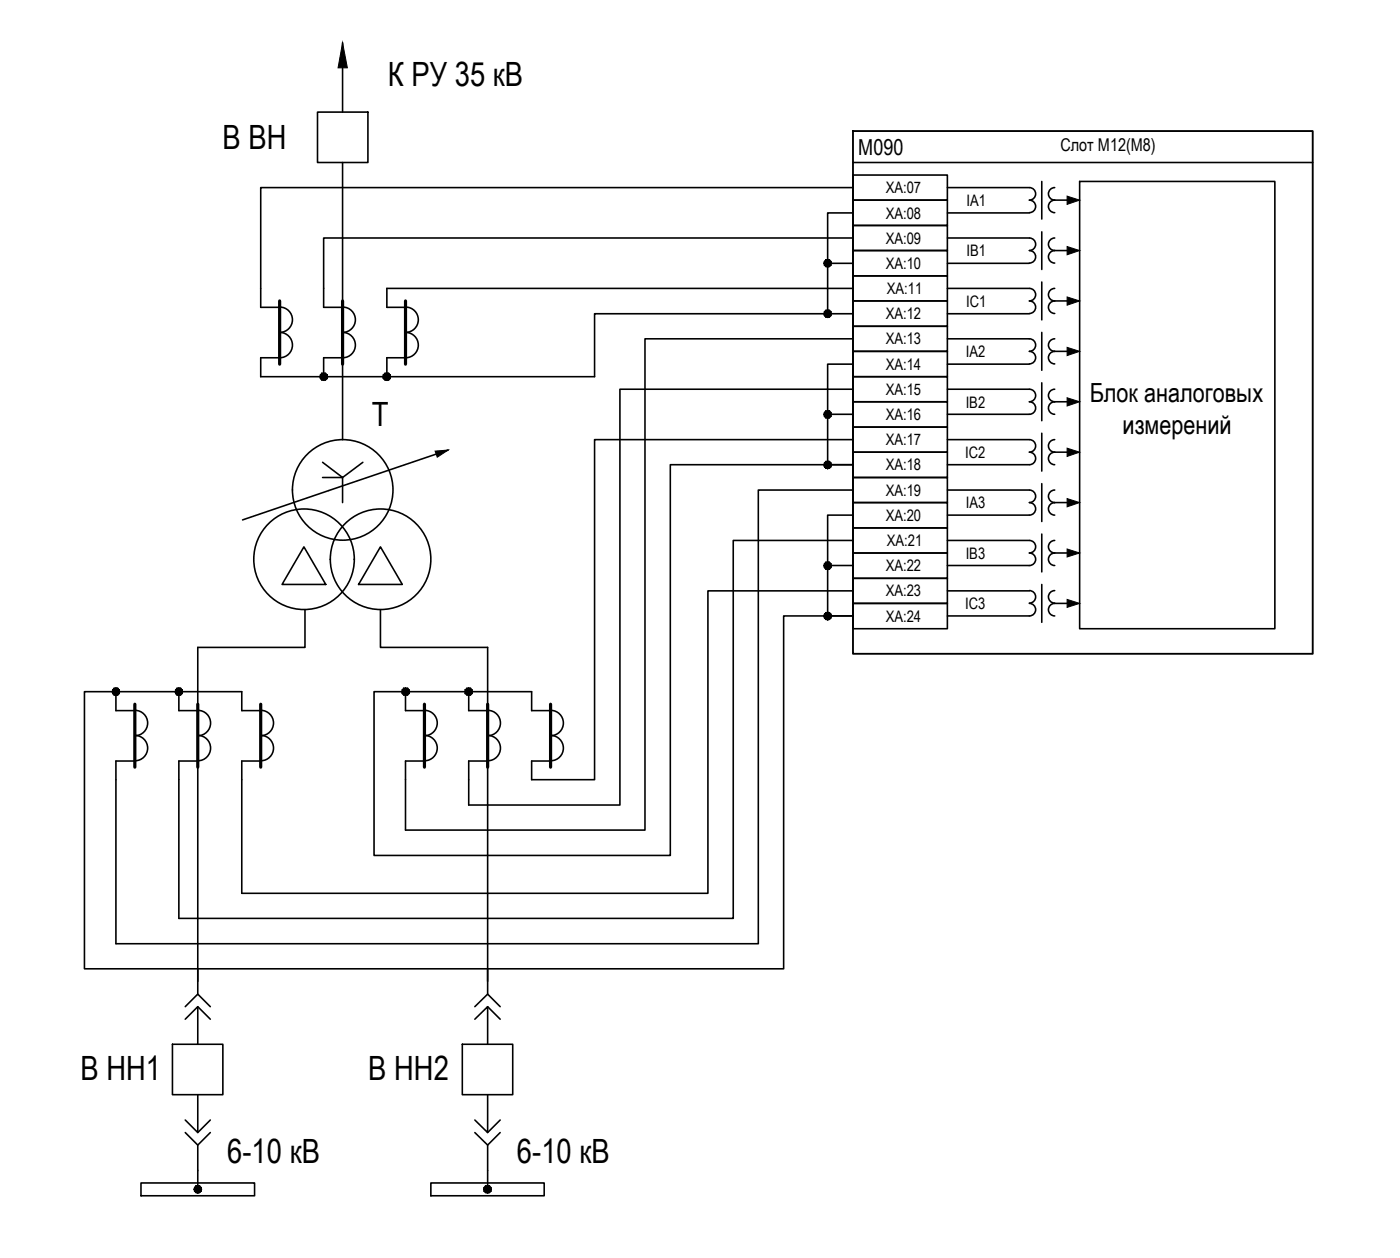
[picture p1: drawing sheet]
<svg xmlns="http://www.w3.org/2000/svg" width="222mm" height="200mm" viewBox="0 0 222 200" stroke-linecap="round" stroke-linejoin="round" font-family="sans-serif">
<!-- layer: 0 -->
<g fill="#000" stroke="#000" stroke-width=".16">
<path d="M169.4 31.1l2 .7-2 .6zM169.4 39.1l2 .7-2 .6zM169.4 47.1l2 .7-2 .6zM169.4 55.1l2 .7-2 .6zM69.1 71.6l2-.2-1.7 1.2zM169.4 63.1l2 .7-2 .6zM169.4 71.1l2 .7-2 .6zM169.4 79.1l2 .7-2 .6zM169.4 87.1l2 .7-2 .6zM169.4 95.1l2 .7-2 .6z"/>
<path d="M50.8 59.8l.1 .3 .5-.3zM50.9 60.1l.5-.3-.3 .5zM51.4 59.8l-.3 .5 .3 .1z"/>
<path d="M50.8 59.8l.1 .3 .5-.3zM50.9 60.1l.5-.3-.3 .5zM51.4 59.8l-.3 .5 .3 .1z"/>
<path d="M51.1 59.3l.3 .5v-.6zM50.9 59.5l.2-.2 .3 .5zM50.9 59.5l-.1 .3h.6z"/>
<path d="M51.1 59.2l.3 .6v-.6zM51.1 59.2l.3 .6-.5-.3zM50.9 59.5l-.1 .3h.6z"/>
<path d="M51.4 59.8h.6l-.1-.3zM51.7 59.3l.2 .2-.5 .3zM51.4 59.2v.6l.3-.5z"/>
<path d="M51.4 59.8h.6l-.1-.3zM51.7 59.2l.2 .3-.5 .3zM51.4 59.2v.6l.3-.6z"/>
<path d="M60.8 59.8l.1 .3 .5-.3zM60.9 60.1l.5-.3-.3 .5zM61.4 59.8l-.3 .5 .3 .1z"/>
<path d="M60.8 59.8l.1 .3 .5-.3zM60.9 60.1l.5-.3-.3 .5zM61.4 59.8l-.3 .5 .3 .1z"/>
<path d="M61.1 59.3l.3 .5v-.6zM60.9 59.5l.2-.2 .3 .5zM60.9 59.5l-.1 .3h.6z"/>
<path d="M61.1 59.2l.3 .6v-.6zM60.9 59.5l.2-.3 .3 .6zM60.9 59.5l-.1 .3h.6z"/>
<path d="M61.4 59.8h.6l-.1-.3zM61.7 59.3l.2 .2-.5 .3zM61.4 59.2v.6l.3-.5z"/>
<path d="M61.4 59.8h.6l-.1-.3zM61.7 59.2l.2 .3-.5 .3zM61.4 59.2v.6l.3-.6z"/>
<path d="M130.8 41.8l.1 .3 .5-.3zM130.9 42.1l.5-.3-.3 .5zM131.4 41.8l-.3 .5 .3 .1z"/>
<path d="M130.8 41.8l.1 .3 .5-.3zM130.9 42.1l.5-.3-.3 .5zM131.4 41.8l-.3 .5 .3 .1z"/>
<path d="M130.8 49.8l.1 .3 .5-.3zM130.9 50.1l.5-.3-.3 .5zM131.4 49.8l-.3 .5 .3 .1z"/>
<path d="M130.8 49.8l.1 .3 .5-.3zM130.9 50.1l.5-.3-.3 .5zM131.4 49.8l-.3 .5 .3 .1z"/>
<path d="M131.1 41.3l.3 .5v-.6zM131.1 41.3l.3 .5-.5-.3zM130.9 41.5l-.1 .3h.6z"/>
<path d="M131.4 41.8v.6l.3-.1zM131.4 41.8l.5 .3-.2 .2zM131.4 41.8l.5 .3 .1-.3z"/>
<path d="M131.4 41.8v.6l.3-.1zM131.4 41.8l.5 .3-.2 .2zM131.4 41.8l.5 .3 .1-.3z"/>
<path d="M131.1 41.2l.3 .6v-.6zM131.1 41.2l.3 .6-.5-.3zM130.9 41.5l-.1 .3h.6z"/>
<path d="M131.1 49.3l.3 .5v-.6zM130.9 49.5l.2-.2 .3 .5zM130.9 49.5l-.1 .3h.6z"/>
<path d="M131.4 49.8v.6l.3-.1zM131.4 49.8l.5 .3-.2 .2zM131.4 49.8l.5 .3 .1-.3z"/>
<path d="M131.4 49.8v.6l.3-.1zM131.4 49.8l.5 .3-.2 .2zM131.4 49.8l.5 .3 .1-.3z"/>
<path d="M131.1 49.2l.3 .6v-.6zM130.9 49.5l.2-.3 .3 .6zM130.9 49.5l-.1 .3h.6z"/>
<path d="M131.4 41.8h.6l-.1-.3zM131.7 41.3l.2 .2-.5 .3zM131.4 41.2v.6l.3-.5z"/>
<path d="M131.4 41.8h.6l-.1-.3zM131.7 41.2l.2 .3-.5 .3zM131.4 41.2v.6l.3-.6z"/>
<path d="M131.4 49.8h.6l-.1-.3zM131.7 49.3l.2 .2-.5 .3zM131.4 49.2v.6l.3-.5z"/>
<path d="M131.4 49.8h.6l-.1-.3zM131.7 49.2l.2 .3-.5 .3zM131.4 49.2v.6l.3-.6z"/>
<path d="M51.4 59.8v.6l.3-.1zM51.4 59.8l.5 .3-.2 .2zM51.4 59.8l.5 .3 .1-.3z"/>
<path d="M51.4 59.8v.6l.3-.1zM51.4 59.8l.5 .3-.2 .2zM51.4 59.8l.5 .3 .1-.3z"/>
<path d="M61.4 59.8v.6l.3-.1zM61.4 59.8l.5 .3-.2 .2zM61.4 59.8l.5 .3 .1-.3z"/>
<path d="M61.4 59.8v.6l.3-.1zM61.4 59.8l.5 .3-.2 .2zM61.4 59.8l.5 .3 .1-.3z"/>
<path d="M130.8 65.8l.1 .3 .5-.3zM130.9 66.1l.5-.3-.3 .5zM131.4 65.8l-.3 .5 .3 .1z"/>
<path d="M130.8 65.8l.1 .3 .5-.3zM130.9 66.1l.5-.3-.3 .5zM131.4 65.8l-.3 .5 .3 .1z"/>
<path d="M130.8 73.8l.1 .3 .5-.3zM130.9 74.1l.5-.3-.3 .5zM131.4 73.8l-.3 .5 .3 .1z"/>
<path d="M130.8 73.8l.1 .3 .5-.3zM130.9 74.1l.5-.3-.3 .5zM131.4 73.8l-.3 .5 .3 .1z"/>
<path d="M131.1 65.2l.3 .6v-.6zM131.1 65.2l.3 .6-.5-.3zM130.9 65.5l-.1 .3h.6z"/>
<path d="M131.4 65.8v.6l.3-.1zM131.4 65.8l.5 .3-.2 .2zM131.4 65.8l.5 .3 .1-.3z"/>
<path d="M131.4 65.8v.6l.3-.1zM131.4 65.8l.5 .3-.2 .2zM131.4 65.8l.5 .3 .1-.3z"/>
<path d="M131.1 65.2l.3 .6v-.6zM130.9 65.5l.2-.3 .3 .6zM130.9 65.5l-.1 .3h.6z"/>
<path d="M131.1 73.3l.3 .5v-.6zM131.1 73.3l.3 .5-.5-.3zM130.9 73.5l-.1 .3h.6z"/>
<path d="M131.4 73.8v.6l.3-.1zM131.4 73.8l.5 .3-.2 .2zM131.4 73.8l.5 .3 .1-.3z"/>
<path d="M131.4 73.8v.6l.3-.1zM131.4 73.8l.5 .3-.2 .2zM131.4 73.8l.5 .3 .1-.3z"/>
<path d="M131.1 73.3l.3 .5v-.6zM130.9 73.5l.2-.2 .3 .5zM130.9 73.5l-.1 .3h.6z"/>
<path d="M131.4 65.8h.6l-.1-.3zM131.7 65.2l.2 .3-.5 .3zM131.4 65.2v.6l.3-.6z"/>
<path d="M131.4 65.8h.6l-.1-.3zM131.7 65.2l.2 .3-.5 .3zM131.4 65.2v.6l.3-.6z"/>
<path d="M131.4 73.8h.6l-.1-.3zM131.7 73.3l.2 .2-.5 .3zM131.4 73.2v.6l.3-.5z"/>
<path d="M131.4 73.8h.6l-.1-.3zM131.7 73.3l.2 .2-.5 .3zM131.4 73.2v.6l.3-.5z"/>
<path d="M130.8 89.8l.1 .3 .5-.3zM130.9 90.1l.5-.3-.3 .5zM131.4 89.8l-.3 .5 .3 .1z"/>
<path d="M130.8 89.8l.1 .3 .5-.3zM130.9 90.1l.5-.3-.3 .5zM131.4 89.8l-.3 .5 .3 .1z"/>
<path d="M130.8 97.8l.1 .3 .5-.3zM130.9 98.1l.5-.3-.3 .5zM131.4 97.8l-.3 .5 .3 .1z"/>
<path d="M130.8 97.8l.1 .3 .5-.3zM130.9 98.1l.5-.3-.3 .5zM131.4 97.8l-.3 .5 .3 .1z"/>
<path d="M131.1 89.3l.3 .5v-.6zM131.1 89.3l.3 .5-.5-.3zM130.9 89.5l-.1 .3h.6z"/>
<path d="M131.4 89.8v.6l.3-.1zM131.4 89.8l.5 .3-.2 .2zM131.4 89.8l.5 .3 .1-.3z"/>
<path d="M131.4 89.8v.6l.3-.1zM131.4 89.8l.5 .3-.2 .2zM131.4 89.8l.5 .3 .1-.3z"/>
<path d="M131.1 89.3l.3 .5v-.6zM130.9 89.5l.2-.2 .3 .5zM130.9 89.5l-.1 .3h.6z"/>
<path d="M131.1 97.3l.3 .5v-.6zM131.1 97.3l.3 .5-.5-.3zM130.9 97.5l-.1 .3h.6z"/>
<path d="M131.4 97.8v.6l.3-.1zM131.4 97.8l.5 .3-.2 .2zM131.4 97.8l.5 .3 .1-.3z"/>
<path d="M131.4 97.8v.6l.3-.1zM131.4 97.8l.5 .3-.2 .2zM131.4 97.8l.5 .3 .1-.3z"/>
<path d="M131.1 97.3l.3 .5v-.6zM131.1 97.3l.3 .5-.5-.3zM130.9 97.5l-.1 .3h.6z"/>
<path d="M131.4 89.8h.6l-.1-.3zM131.7 89.3l.2 .2-.5 .3zM131.4 89.2v.6l.3-.5z"/>
<path d="M131.4 89.8h.6l-.1-.3zM131.7 89.3l.2 .2-.5 .3zM131.4 89.2v.6l.3-.5z"/>
<path d="M131.4 97.8h.6l-.1-.3zM131.7 97.3l.2 .2-.5 .3zM131.4 97.2v.6l.3-.5z"/>
<path d="M131.4 97.8h.6l-.1-.3zM131.7 97.3l.2 .2-.5 .3zM131.4 97.2v.6l.3-.5z"/>
<path d="M17.8 109.8l.1 .3 .5-.3zM17.9 110.1l.5-.3-.3 .5zM18.4 109.8l-.3 .5 .3 .1z"/>
<path d="M17.8 109.8l.1 .3 .5-.3zM17.9 110.1l.5-.3-.3 .5zM18.4 109.8l-.3 .5 .3 .1z"/>
<path d="M18.1 109.3l.3 .5v-.6zM18.1 109.3l.3 .5-.5-.3zM17.9 109.5l-.1 .3h.6z"/>
<path d="M18.4 109.8v.6l.3-.1zM18.4 109.8l.5 .3-.2 .2zM18.4 109.8l.5 .3 .1-.3z"/>
<path d="M18.4 109.8v.6l.3-.1zM18.4 109.8l.5 .3-.2 .2zM18.4 109.8l.5 .3 .1-.3z"/>
<path d="M18.1 109.2l.3 .6v-.6zM18.1 109.2l.3 .6-.5-.3zM17.9 109.5l-.1 .3h.6z"/>
<path d="M18.4 109.8h.6l-.1-.3zM18.7 109.3l.2 .2-.5 .3zM18.4 109.2v.6l.3-.5z"/>
<path d="M18.4 109.8h.6l-.1-.3zM18.7 109.2l.2 .3-.5 .3zM18.4 109.2v.6l.3-.6z"/>
<path d="M27.8 109.8l.1 .3 .5-.3zM27.9 110.1l.5-.3-.3 .5zM28.4 109.8l-.3 .5 .3 .1z"/>
<path d="M27.8 109.8l.1 .3 .5-.3zM27.9 110.1l.5-.3-.3 .5zM28.4 109.8l-.3 .5 .3 .1z"/>
<path d="M28.1 109.3l.3 .5v-.6zM28.1 109.3l.3 .5-.5-.3zM27.9 109.5l-.1 .3h.6z"/>
<path d="M28.4 109.8v.6l.3-.1zM28.4 109.8l.5 .3-.2 .2zM28.4 109.8l.5 .3 .1-.3z"/>
<path d="M28.4 109.8v.6l.3-.1zM28.4 109.8l.5 .3-.2 .2zM28.4 109.8l.5 .3 .1-.3z"/>
<path d="M28.1 109.2l.3 .6v-.6zM28.1 109.2l.3 .6-.5-.3zM27.9 109.5l-.1 .3h.6z"/>
<path d="M28.4 109.8h.6l-.1-.3zM28.7 109.3l.2 .2-.5 .3zM28.4 109.2v.6l.3-.5z"/>
<path d="M28.4 109.8h.6l-.1-.3zM28.7 109.2l.2 .3-.5 .3zM28.4 109.2v.6l.3-.6z"/>
<path d="M63.8 109.8l.1 .3 .5-.3zM63.9 110.1l.5-.3-.3 .5zM64.4 109.8l-.3 .5 .3 .1z"/>
<path d="M63.8 109.8l.1 .3 .5-.3zM63.9 110.1l.5-.3-.3 .5zM64.4 109.8l-.3 .5 .3 .1z"/>
<path d="M64.1 109.3l.3 .5v-.6zM64.1 109.3l.3 .5-.5-.3zM63.9 109.5l-.1 .3h.6z"/>
<path d="M64.4 109.8v.6l.3-.1zM64.4 109.8l.5 .3-.2 .2zM64.4 109.8l.5 .3 .1-.3z"/>
<path d="M64.4 109.8v.6l.3-.1zM64.4 109.8l.5 .3-.2 .2zM64.4 109.8l.5 .3 .1-.3z"/>
<path d="M64.1 109.2l.3 .6v-.6zM64.1 109.2l.3 .6-.5-.3zM63.9 109.5l-.1 .3h.6z"/>
<path d="M64.4 109.8h.6l-.1-.3zM64.7 109.3l.2 .2-.5 .3zM64.4 109.2v.6l.3-.5z"/>
<path d="M64.4 109.8h.6l-.1-.3zM64.7 109.2l.2 .3-.5 .3zM64.4 109.2v.6l.3-.6z"/>
<path d="M73.8 109.8l.1 .3 .5-.3zM73.9 110.1l.5-.3-.3 .5zM74.4 109.8l-.3 .5 .3 .1z"/>
<path d="M73.8 109.8l.1 .3 .5-.3zM73.9 110.1l.5-.3-.3 .5zM74.4 109.8l-.3 .5 .3 .1z"/>
<path d="M74.1 109.3l.3 .5v-.6zM73.9 109.5l.2-.2 .3 .5zM73.9 109.5l-.1 .3h.6z"/>
<path d="M74.4 109.8v.6l.3-.1zM74.4 109.8l.5 .3-.2 .2zM74.4 109.8l.5 .3 .1-.3z"/>
<path d="M74.4 109.8v.6l.3-.1zM74.4 109.8l.5 .3-.2 .2zM74.4 109.8l.5 .3 .1-.3z"/>
<path d="M74.1 109.2l.3 .6v-.6zM74.1 109.2l.3 .6-.5-.3zM73.9 109.5l-.1 .3h.6z"/>
<path d="M74.4 109.8h.6l-.1-.3zM74.7 109.3l.2 .2-.5 .3zM74.4 109.2v.6l.3-.5z"/>
<path d="M74.4 109.8h.6l-.1-.3zM74.7 109.2l.2 .3-.5 .3zM74.4 109.2v.6l.3-.6z"/>
<path d="M30.8 188.8l.1 .3 .5-.3zM30.9 189.1l.5-.3-.3 .5zM31.4 188.8l-.3 .5 .3 .1z"/>
<path d="M30.8 188.8l.1 .3 .5-.3zM30.9 189.1l.5-.3-.3 .5zM31.4 188.8l-.3 .5 .3 .1z"/>
<path d="M31.1 188.3l.3 .5v-.6zM30.9 188.5l.2-.2 .3 .5zM30.9 188.5l-.1 .3h.6z"/>
<path d="M31.4 188.8v.6l.3-.1zM31.4 188.8l.5 .3-.2 .2zM31.4 188.8l.5 .3 .1-.3z"/>
<path d="M31.4 188.8v.6l.3-.1zM31.4 188.8l.5 .3-.2 .2zM31.4 188.8l.5 .3 .1-.3z"/>
<path d="M31.1 188.2l.3 .6v-.6zM31.1 188.2l.3 .6-.5-.3zM30.9 188.5l-.1 .3h.6z"/>
<path d="M31.4 188.8h.6l-.1-.3zM31.7 188.3l.2 .2-.5 .3zM31.4 188.2v.6l.3-.5z"/>
<path d="M31.4 188.8h.6l-.1-.3zM31.7 188.2l.2 .3-.5 .3zM31.4 188.2v.6l.3-.6z"/>
<path d="M76.8 188.8l.1 .3 .5-.3zM76.9 189.1l.5-.3-.3 .5zM77.4 188.8l-.3 .5 .3 .1z"/>
<path d="M76.8 188.8l.1 .3 .5-.3zM76.9 189.1l.5-.3-.3 .5zM77.4 188.8l-.3 .5 .3 .1z"/>
<path d="M77.1 188.3l.3 .5v-.6zM76.9 188.5l.2-.2 .3 .5zM76.9 188.5l-.1 .3h.6z"/>
<path d="M77.4 188.8v.6l.3-.1zM77.4 188.8l.5 .3-.2 .2zM77.4 188.8l.5 .3 .1-.3z"/>
<path d="M77.4 188.8v.6l.3-.1zM77.4 188.8l.5 .3-.2 .2zM77.4 188.8l.5 .3 .1-.3z"/>
<path d="M77.1 188.2l.3 .6v-.6zM77.1 188.2l.3 .6-.5-.3zM76.9 188.5l-.1 .3h.6z"/>
<path d="M77.4 188.8h.6l-.1-.3zM77.7 188.3l.2 .2-.5 .3zM77.4 188.2v.6l.3-.5z"/>
<path d="M77.4 188.8h.6l-.1-.3zM77.7 188.2l.2 .3-.5 .3zM77.4 188.2v.6l.3-.6z"/>
</g>
<g fill="none" stroke="#000" stroke-width=".25">
<path d="M50.4 17.8h8v8h-8zM29.4 159.8l2-2 2 2M31.4 153.8v4M31.4 159.8l2 2M75.4 159.8l2-2 2 2M77.4 153.8v4M77.4 159.8l2 2M27.4 165.7h8v8.1h-8zM29.4 179.8l2 2 2-2M29.4 161.8l2-2v5.9M31.4 173.8v6l-2-2M33.4 177.8l-2 2"/>
<path d="M73.4 165.7h8v8.1h-8zM75.4 179.8l2 2 2-2M75.4 161.8l2-2v5.9M77.4 173.8v6l-2-2M79.4 177.8l-2 2M22.4 187.8h18v2h-18zM31.4 181.8v4M68.4 187.8h18v2h-18zM77.4 181.8v4"/>
</g>
<!-- layer: 0 -->
<g fill="none" stroke="#000" stroke-width=".25">
<path d="M54.4 6.8v11M54.4 25.8v44M135.4 37.8h-84v11h3M135.4 29.8h-94v19h3M135.4 33.8h-4v16h4M135.4 31.8h15v4h-15zM135.4 27.8h15v4h-15zM135.4 39.8h15v4h-15zM135.4 35.8h15v4h-15zM135.4 25.8h73M150.4 29.8h13M150.4 33.8h13"/>
<path d="M150.4 37.8h13M163.4 29.8a.99 .99 0 0 1 1 1 .99 .99 0 0 1-1 1 .99 .99 0 0 1 1 1 .99 .99 0 0 1-1 1M163.4 37.8a.99 .99 0 0 1 1 1 .99 .99 0 0 1-1 1 .99 .99 0 0 1 1 1 .99 .99 0 0 1-1 1M165.4 28.8v6M165.4 36.8v6M167.4 31.8h3M167.4 39.8h3M167.4 29.8a.99 .99 0 0 0-1 1 .99 .99 0 0 0 1 1 .99 .99 0 0 0-1 1 .99 .99 0 0 0 1 1M167.4 37.8a.99 .99 0 0 0-1 1 .99 .99 0 0 0 1 1 .99 .99 0 0 0-1 1 .99 .99 0 0 0 1 1M171.4 28.8h31v71h-31zM44.4 48.7a2.01 2.01 0 0 1 2 2.1 2.01 2.01 0 0 1-2 2 2.01 2.01 0 0 1 2 2 2.01 2.01 0 0 1-2 2h-3v3h53v-10h37M54.4 56.8h-3v3"/>
<path d="M54.4 48.7a2.01 2.01 0 0 1 2 2.1 2.01 2.01 0 0 1-2 2 2.01 2.01 0 0 1 2 2 2.01 2.01 0 0 1-2 2M64.4 56.8h-3v3M64.4 48.7a2.01 2.01 0 0 1 2 2.1 2.01 2.01 0 0 1-2 2 2.01 2.01 0 0 1 2 2 2.01 2.01 0 0 1-2 2M131.4 41.8h4M135.4 57.8h-4v16h4h-29v62h-47v-26h25v3h3M135.4 53.8h-33v78h-38v-11h3M135.4 47.8h15v4h-15zM135.4 43.8h15v4h-15zM135.4 55.8h15v4h-15zM135.4 51.8h15v4h-15zM135.4 59.8h15v4h-15zM135.4 45.8h-74v3h3"/>
<path d="M150.4 45.8h13M150.4 41.8h13M150.4 49.8h13M150.4 53.8h13M150.4 57.8h13M163.4 45.8a.99 .99 0 0 1 1 1 .99 .99 0 0 1-1 1 .99 .99 0 0 1 1 1 .99 .99 0 0 1-1 1M163.4 53.8a.99 .99 0 0 1 1 1 .99 .99 0 0 1-1 1 .99 .99 0 0 1 1 1 .99 .99 0 0 1-1 1M165.4 44.8v6M165.4 52.8v6M167.4 47.8h3M167.4 55.8h3M167.4 45.8a.99 .99 0 0 0-1 1 .99 .99 0 0 0 1 1 .99 .99 0 0 0-1 1 .99 .99 0 0 0 1 1"/>
<path d="M167.4 53.8a.99 .99 0 0 0-1 1 .99 .99 0 0 0 1 1 .99 .99 0 0 0-1 1 .99 .99 0 0 0 1 1M51.2 73.4l3.2 2.4 3.2-2.4M51.2 75.8h3.2v4M71.1 71.4l-32.6 11.1M131.4 65.8h4M135.4 61.8h-37v66h-24v-7h3M135.4 69.8h-41v54h-10v-3h3M135.4 77.8h-15v72h-102v-29h3M135.4 63.8h15v4h-15zM135.4 71.8h15v4h-15zM135.4 67.8h15v4h-15zM135.4 79.8h15v4h-15z"/>
<path d="M135.4 75.8h15v4h-15zM150.4 65.8h13M150.4 61.8h13M150.4 69.8h13M150.4 73.8h13M150.4 77.8h13M163.4 61.8a.99 .99 0 0 1 1 1 .99 .99 0 0 1-1 1 .99 .99 0 0 1 1 1 .99 .99 0 0 1-1 1M163.4 69.8a.99 .99 0 0 1 1 1 .99 .99 0 0 1-1 1 .99 .99 0 0 1 1 1 .99 .99 0 0 1-1 1M163.4 77.8a.99 .99 0 0 1 1 1 .99 .99 0 0 1-1 1 .99 .99 0 0 1 1 1 .99 .99 0 0 1-1 1M165.4 60.8v6M165.4 68.8v6M165.4 76.8v6"/>
<path d="M167.4 63.8h3M167.4 71.8h3M167.4 79.8h3M167.4 61.8a.99 .99 0 0 0-1 1 .99 .99 0 0 0 1 1 .99 .99 0 0 0-1 1 .99 .99 0 0 0 1 1M167.4 69.8a.99 .99 0 0 0-1 1 .99 .99 0 0 0 1 1 .99 .99 0 0 0-1 1 .99 .99 0 0 0 1 1M167.4 77.8a.99 .99 0 0 0-1 1 .99 .99 0 0 0 1 1 .99 .99 0 0 0-1 1 .99 .99 0 0 0 1 1M48.2 86.8l3.5 6h-6.9zM48.4 96.8v6h-17v53M60.4 86.8l3.5 6h-7zM60.4 96.8v6h17v53M131.4 89.8h4M135.4 81.8h-4v16h4h-11v56h-111v-44h25v3h3"/>
<path d="M135.4 85.8h-19v60h-88v-25h3M135.4 93.8h-23v48h-74v-21h3M135.4 87.8h15v4h-15zM135.4 83.8h15v4h-15zM135.4 95.8h15v4h-15zM135.4 91.8h15v4h-15zM150.4 89.8h13M150.4 81.8h13M150.4 85.8h13M150.4 93.8h13M150.4 97.8h13M163.4 85.8a.99 .99 0 0 1 1 1 .99 .99 0 0 1-1 1 .99 .99 0 0 1 1 1 .99 .99 0 0 1-1 1"/>
<path d="M163.4 93.7a.99 .99 0 0 1 1 1 .99 .99 0 0 1-1 1M163.4 95.8a.99 .99 0 0 1 1 1 .99 .99 0 0 1-1 1M165.4 84.8v6M165.4 92.8v6M167.4 87.8h3M167.4 95.8h3M167.4 85.8a.99 .99 0 0 0-1 1 .99 .99 0 0 0 1 1 .99 .99 0 0 0-1 1 .99 .99 0 0 0 1 1M167.4 95.8a.99 .99 0 0 0-1 1 .99 .99 0 0 0 1 1M167.4 93.7a.99 .99 0 0 0-1 1 .99 .99 0 0 0 1 1M18.4 109.8v3h3M21.4 112.7a2.01 2.01 0 0 1 2 2.1 2.01 2.01 0 0 1-2 2M21.4 116.7a2.01 2.01 0 0 1 2 2 2.01 2.01 0 0 1-2 2"/>
<path d="M28.4 109.8v3h3M31.4 112.7a2.01 2.01 0 0 1 2 2.1 2.01 2.01 0 0 1-2 2M31.4 116.7a2.01 2.01 0 0 1 2 2 2.01 2.01 0 0 1-2 2M41.4 112.7a2.01 2.01 0 0 1 2 2.1 2.01 2.01 0 0 1-2 2M41.4 116.7a2.01 2.01 0 0 1 2 2 2.01 2.01 0 0 1-2 2M64.4 109.8v3h3M67.4 112.7a2.01 2.01 0 0 1 2 2.1 2.01 2.01 0 0 1-2 2M67.4 116.7a2.01 2.01 0 0 1 2 2 2.01 2.01 0 0 1-2 2M74.4 109.8v3h3M77.4 112.7a2.01 2.01 0 0 1 2 2.1 2.01 2.01 0 0 1-2 2M77.4 116.7a2.01 2.01 0 0 1 2 2 2.01 2.01 0 0 1-2 2M87.4 112.7a2.01 2.01 0 0 1 2 2.1 2.01 2.01 0 0 1-2 2"/>
<path d="M87.4 116.7a2.01 2.01 0 0 1 2 2 2.01 2.01 0 0 1-2 2M31.4 185.8v3M77.4 185.8v3"/>
<circle cx="54.4" cy="77.8" r="8"/>
<circle cx="48.3" cy="88.8" r="8"/>
<circle cx="60.4" cy="88.8" r="8"/>
</g>
<path d="M44.4 47.8v10M54.4 47.8v10M64.4 47.8v10M21.4 111.8v10M31.4 111.8v10M41.4 111.8v10M67.4 111.8v10M77.4 111.8v10M87.4 111.8v10" fill="none" stroke="#000" stroke-width=".51"/>
<path d="M54.4 6.8l.7 4h-1.4z" fill="#000" stroke="#000" stroke-width=".16"/>
<path d="M135.4 20.8h73v83h-73z" fill="none" stroke="#000" stroke-width=".3"/>
<g font-size="5.3">
<text x="61.6" y="13.6">К РУ 35 кВ</text>
<text x="35.3" y="23.7">В ВН</text>
<text x="59" y="67.7">Т</text>
<text x="12.8" y="171.5">В НН1</text>
<text x="58.4" y="171.5">В НН2</text>
<text x="36.1" y="184.6">6-10 кВ</text>
<text x="82.1" y="184.6">6-10 кВ</text>
</g>
<g font-size="4.2">
<text x="173" y="63.9">Блок аналоговых</text>
<text x="178.2" y="68.8">измерений</text>
</g>
<text font-size="3.5" x="136.3" y="24.5">М090</text>
<text font-size="2.8" x="168.3" y="24">Слот М12(М8)</text>
<g font-size="2.5">
<text x="140.6" y="30.7">XA:07</text>
<text x="140.6" y="34.7">XA:08</text>
<text x="153.4" y="32.7">IA1</text>
<text x="140.6" y="38.7">XA:09</text>
<text x="153.4" y="40.7">IВ1</text>
<text x="140.6" y="42.7">XA:10</text>
<text x="140.8" y="46.7">XA:11</text>
<text x="140.6" y="50.7">XA:12</text>
<text x="153.4" y="48.7">IC1</text>
<text x="140.6" y="54.7">XA:13</text>
<text x="140.6" y="58.7">XA:14</text>
<text x="153.3" y="56.7">IA2</text>
<text x="140.6" y="62.7">XA:15</text>
<text x="153.3" y="64.7">IВ2</text>
<text x="140.6" y="70.7">XA:17</text>
<text x="140.6" y="66.6">XA:16</text>
<text x="140.6" y="74.6">XA:18</text>
<text x="153.2" y="72.7">IC2</text>
<text x="140.6" y="78.7">XA:19</text>
<text x="140.6" y="82.6">XA:20</text>
<text x="153.3" y="80.7">IA3</text>
<text x="140.8" y="86.7">XA:21</text>
<text x="153.3" y="88.7">IВ3</text>
<text x="140.6" y="94.7">XA:23</text>
<text x="140.6" y="90.7">XA:22</text>
<text x="140.6" y="98.7">XA:24</text>
<text x="153.2" y="96.7">IC3</text>
</g>
</svg>
